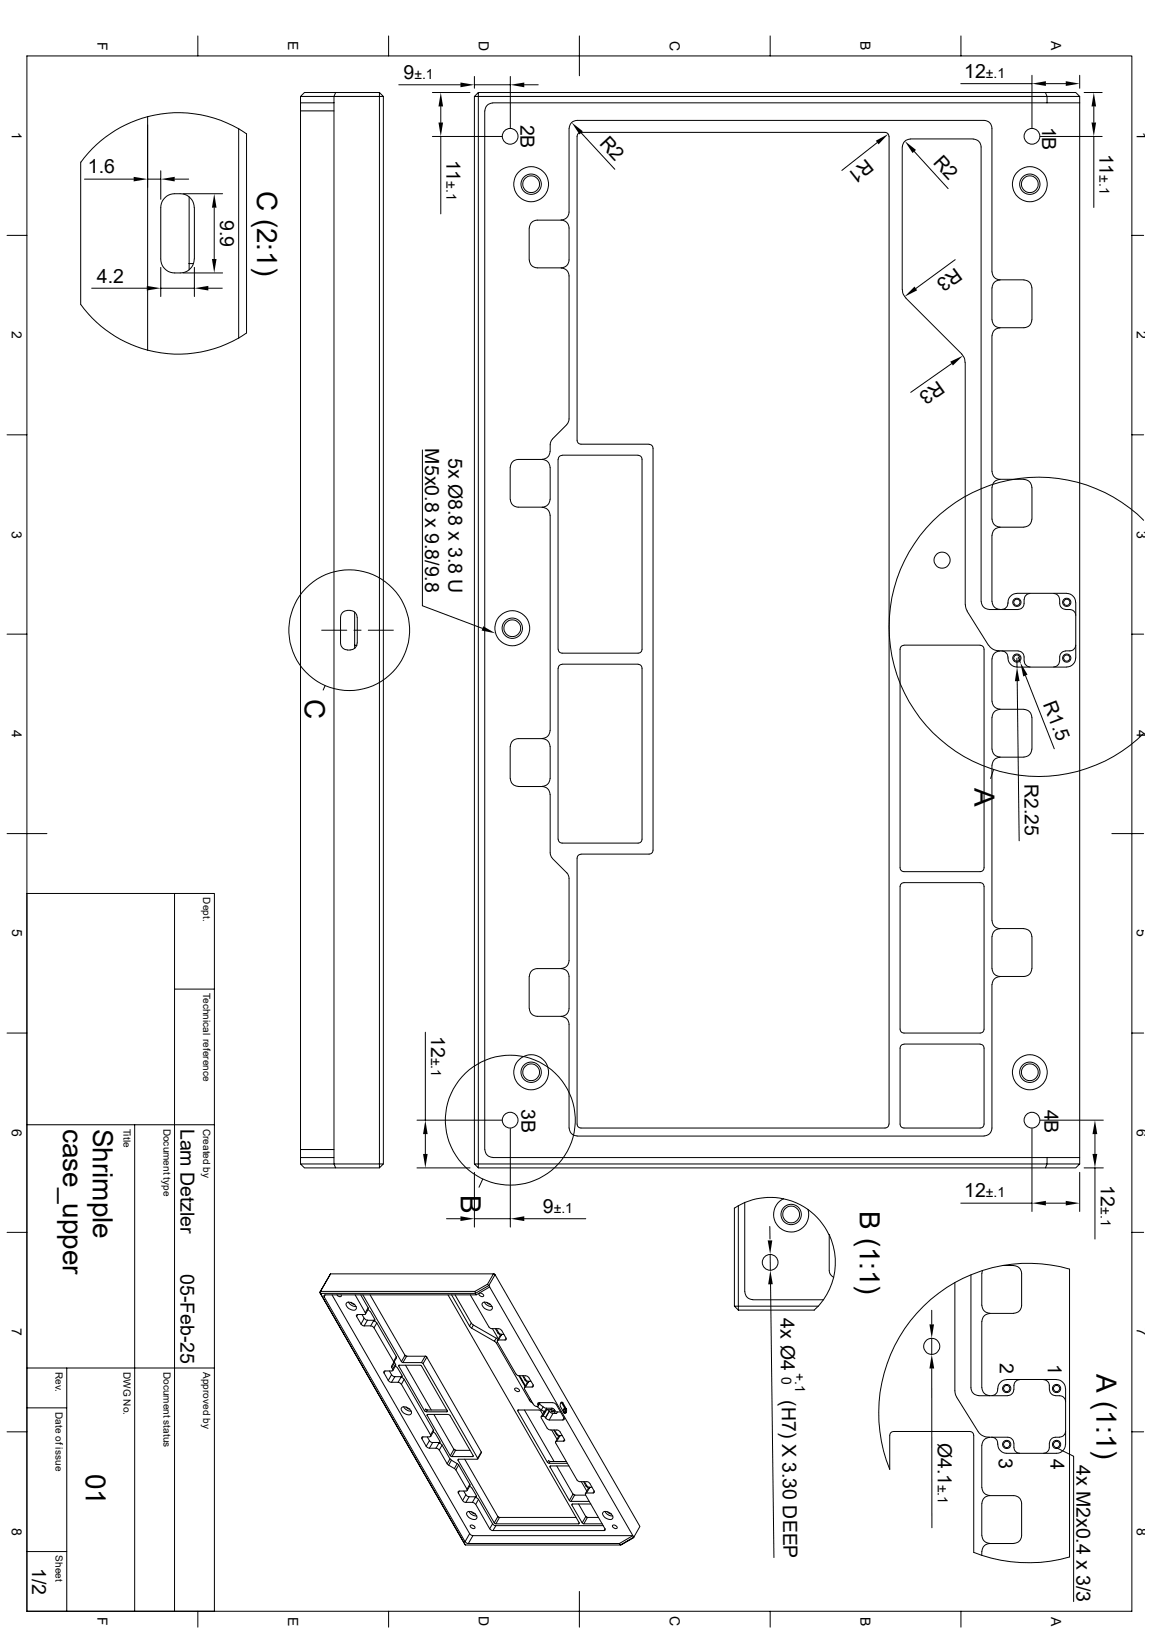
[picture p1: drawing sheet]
<svg xmlns="http://www.w3.org/2000/svg" width="297mm" height="420mm" viewBox="0 0 297 420" stroke-linecap="round" stroke-linejoin="round" font-family="sans-serif">
<g fill="none" stroke="#000" stroke-width=".26">
<path d="M6.9 14.4h285.2v401.4h-285.2zM51.1 9.3v5.1M100.3 9.3v5.1M122.4 19.7v3.1M131.7 19.7v13.4M149.5 9.3v10.3M198.8 9.3v5.1M248 9.3v5.1M266.3 19.4v13.7M278.6 19.4v3.4M38.1 30.1v60.3M61.6 33.2v54"/>
<path d="M77.6 24.9l1-1h8l-.4 1zM77.6 24.9v1.6h8.6M77.6 26.5v272.2M77.6 28.6h8.6M86.6 23.9h11.3M97.9 23.9l1 1h-1zM98.9 24.9v275.5M102.9 21.9h15.9M111.6 23.9h9.7M111.6 35.2h17.9M113.7 27.5v4.1M113.7 35.2v20"/>
<path d="M122.4 24.9l1-1v1zM122.4 24.9v275.5M122.4 21.9h9.3M123.4 23.9h146.4M125.1 28.6v268.1M127.2 26.5h143v-1.6h-146.8v275.5h146.8v-1.7h8.4v1.7M127.2 26.6a2.02 2.02 0 0 0-2.1 2M135.3 21.9h3.6M146.9 33.1v21.6a2.02 2.02 0 0 1-2.1 2.1M146.9 33.1a2.02 2.02 0 0 1 2-2h105.1a2.02 2.02 0 0 1 2 2v37.1a2.1 2.1 0 0 0 2.1 2h6.1M150 34.3l8.7 9.4M226.4 36.8l-9.1 7.2"/>
<path d="M235.9 39.1l8.8 9.6M247.9 21.6h18.4M268.5 35.2h15.9M269.8 23.9h7.8l1 1h-8.4zM269.9 21.6h5.1M270.2 26.5h8.4M278.6 24.9v273.8M279.8 23.9h4.6M282.3 27.5v4.1M282.3 35.2v18.4M20.8 41.8l.1 36.8a31.3 31.3 0 0 0 17.2 11.8M20.9 41.9a31.2 31.2 0 0 1 42.7-7.4v51.4l-2 1.3"/>
<path d="M21.8 46.2h12.7M38.1 46.2h3.4M41.5 44.1v7.3M45.1 46.2h3.6M47.2 50h10.2M48.8 50.8v18.8M50.1 53.6a3.6 3.6 0 0 0-3.6-3.6 4.1 4.1 0 0 0-4.6 1.9l-.4 1.7v13.2a3.6 3.6 0 0 0 3.6 3.6 4.1 4.1 0 0 0 4.6-1.9l.4-1.7M50.2 53.6v13.2M55.3 53.6v13.2M137.2 57.4l.7-.4 .7-.2h6.2a2.02 2.02 0 0 1 2.1 2v8.3a2.02 2.02 0 0 1-2.1 2h-6.2a2.02 2.02 0 0 1-2-2v-8.3l.2-.7zM1.8 60.7h5.1M23.7 74.4h14.2"/>
<path d="M41.5 69v7.5M41.5 74.4h8.7M47.2 70.4h10.2M48.8 68h1.2M50.2 69v7.5M53.8 74.4h3.6M144.8 69.2a2.02 2.02 0 0 1 2.1 2v36.9l-.2 .8-.4 .7M246.5 67l-10.2 7.5M258.1 72.3a2.1 2.1 0 0 0-2.1 2v8.3a2.02 2.02 0 0 0 2.1 2h6.1a2.02 2.02 0 0 0 2.1-2M264.2 72.3a2.02 2.02 0 0 1 2.1 2M266.3 74.3v8.3M292.1 60.7h3"/>
<path d="M61.6 87.2a31.5 31.5 0 0 1-23.5 3.2M245.6 93.9l-10.6 7.4M248.2 91.4a2.79 2.79 0 0 1 .8 2.1M248.2 91.4l-14.4-14.5a2.79 2.79 0 0 1-.9-2.2l-.1-36.8a2.1 2.1 0 0 1 2.1-2h16.3a2.1 2.1 0 0 1 2 2v117.3M249.1 93.5v62.5l.5 1.6M258.1 84.6a2.02 2.02 0 0 0-2.1 2.1v35a2.1 2.1 0 0 0 2.1 2h6.1M1.8 112.2h5.1M109 116.1v40.2l15.5 5.9M141.9 116.5a2.02 2.02 0 0 1-2 2M142.6 113.3l-.3 .3a4.2 4.2 0 0 0-.3 2.9M144 118.5v49.1M144.1 118.5l.3-.7 .7-.3h19.6l.7 .3 .3 .7-.1 49.6-.4 .3-.5 .2h-19.6l-.7-.3-.3-.7"/>
<path d="M146.3 109.6l-3.7 3.7M167.5 114.6h-17.6l-.5-.1-.4-.6 .1-79.2 .3-.4 .5-.1 79 .1 .5 .9v254.9l-.1 .5-.4 .4-79 .1-.5-.1-.3-.4-.1-69.4 .2-.4 .7-.4h17.6l.7-.3 .3-.7v-103.7l-.3-.7-.7-.3M292.1 112.2h3M139.9 130.9a2.02 2.02 0 0 1 2 2.1M141.9 120.6a2.02 2.02 0 0 0-2-2h-6.2a2.1 2.1 0 0 0-2 2v8.3a2.02 2.02 0 0 0 2 2h6.2M141.9 128.9a2.02 2.02 0 0 1-2 2M142 120.6v8.3M142 133v55.6M258.1 136.1a2.02 2.02 0 0 0-2.1 2v17.1a2.1 2.1 0 0 0 2.1 2.1M258.1 123.7a2.1 2.1 0 0 0-2.1 2.1v8.2a2.02 2.02 0 0 0 2.1 2M258.1 136.1h6.1M264.2 123.7a2.02 2.02 0 0 1 2.1 2.1"/>
<path d="M266.3 134a2.02 2.02 0 0 1-2.1 2M266.3 125.8v8.2M295.1 134.3a38.6 38.6 0 0 0-54.4 .2 38.6 38.6 0 0 0 0 54.5 38.6 38.6 0 0 0 54.4 .3M91.5 157.9v9.4M92.2 159.3a2.16 2.16 0 0 0-2.2-1.8 2.16 2.16 0 0 0-2.1 1.8v6.6a2.16 2.16 0 0 0 2.1 1.9 2.16 2.16 0 0 0 2.2-1.9M92.2 159.3v6.6M249.6 157.7l5.5 8.8M260.1 155.7l-.3 .9-.4 .4-.8 .3M262.4 153.2a2.34 2.34 0 0 0-2.3 2.5M262.4 153.1h12.9M264.3 154.7l-.1 1.6-.8 .8-.6 .2h-7.5a2.02 2.02 0 0 1-2.1-2.1M265.9 153.2l-.9 .2-.4 .4-.3 .9"/>
<path d="M271.9 153.2l.9 .2 .4 .4 .2 .9M273.5 154.7l.1 1.6 .6 .7 2.7 .6 .5 .4 .2 .8M275.3 153.2a2.31 2.31 0 0 1 2.3 2.2M277.6 155.4v14.4M1.8 163.7h5.1M83 162.6h6.5M83.9 177l-.5 1.1M91.4 162.6h1.8M91.5 166.5h.6M95 162.6h6.5M144 172.5v44.1M144.1 172.5l.3-.8 .7-.3h19.6l.7 .3 .3 .8-.1 44.6-.4 .4-.5 .1h-19.6l-.7-.3-.3-.7"/>
<path d="M232.6 166.8l.7-.3h19.6l.5 .2 .4 .3 .2 56.9-.2 .6-.4 .3-20.1 .2-.5-.2-.4-.3-.1-56.9zM255.1 166.5l1.1 1.1 1.5 .3M257.7 168l5.7 .1 .8 .9 .1 1.6M258.1 168a2.02 2.02 0 0 0-2.1 2.1v10.9a2.1 2.1 0 0 0 2.1 2h6.1M258.6 168l.8 .3 .4 .4 .3 .8M260.1 169.5a2.31 2.31 0 0 0 2.3 2.6M262.4 172.2h12.9M262.4 169.9l.1 2.3M262.5 175.8l.5 41.2M262.8 169.5l.5 1.5M264.3 170.6l.3 .8 .4 .5 .9 .2M264.6 174.3l7.5 19"/>
<path d="M273.4 170.6l-.2 .8-.4 .5-.9 .2M277.6 169.8a2.31 2.31 0 0 1-2.3 2.3M277.6 166.5l-.2 .8-.5 .4-2.7 .6-.6 .7-.1 1.6M292.1 163.7h3M141.9 192.7a2.02 2.02 0 0 0-2-2.1h-6.2a2.1 2.1 0 0 0-2 2.1v8.2a2.02 2.02 0 0 0 2 2l6.2 .1M141.9 188.6a2.02 2.02 0 0 1-2 2M142 192.7v8.2M256.4 198.6l-.7 2.3M258.1 183.1a2.1 2.1 0 0 0-2.1 2v8.2a2.02 2.02 0 0 0 2.1 2.1M264.2 183.1a2.02 2.02 0 0 1 2.1 2M264.2 195.4l-6.1 .1a2.02 2.02 0 0 0-2.1 2v40.1a2.1 2.1 0 0 0 2.1 2h6.1M266.3 193.3a2.02 2.02 0 0 1-2.1 2.1"/>
<path d="M266.3 185.1v8.2M1.8 215.1h10.3M139.9 203a2.02 2.02 0 0 1 2 2M141.9 200.9a2.02 2.02 0 0 1-2 2M142 205v15.5l.6 1.1 3.7 3.7 .5 1 .1 21.6a2.02 2.02 0 0 1-2.1 2M286.9 215.1h8.2M6.9 230.6h48.4v185.2M45 230.6v185.2M232.6 228.1l.7-.3h19.6l.5 .1 .4 .4 .2 37.3-.2 .5-.4 .4-20.1 .1-.5-.1-.4-.4-.1-37.3zM258.1 239.7a2.1 2.1 0 0 0-2.1 2v8.3a2.02 2.02 0 0 0 2.1 2h6.1a2.02 2.02 0 0 0 2.1-2M264.2 239.7a2.02 2.02 0 0 1 2.1 2M45 255.3h10.3"/>
<path d="M137.2 250.6l.7-.5 .7-.1h6.2a2.02 2.02 0 0 1 2.1 2v8.3a2.02 2.02 0 0 1-2.1 2h-6.2a2.02 2.02 0 0 1-2-2v-8.3zM258.1 252.1a2.02 2.02 0 0 0-2.1 2v37a2.02 2.02 0 0 1-2 2.1M266.3 241.7v8.3M1.8 266.6h5.1M109.8 266.4v22.7M144.8 262.3a2.02 2.02 0 0 1 2.1 2.1v26.7M233.3 269.5l-.7 .3-.3 .7v19.6l.3 .7 .7 .3h19.6l.8-.3 .3-.7v-19.6l-.3-.7-.8-.3M233.3 269.5h19.6M292.1 266.6h3M6.9 290.3h48.4M34.8 290.3v125.5M77.6 296.7h8.6"/>
<path d="M86.2 298.7v-273.8h11.7v275.5h-11.7v-1.7h-8.6v1.7M107.6 289.1h21.9M109.8 292.7v5.1M125.1 296.7a2.02 2.02 0 0 0 2.1 2h143M131.7 291.3v25.4M146.9 291.1a2.02 2.02 0 0 0 2 2.1M148.9 293.2h105.1M266.3 291.3v21.4M268.5 289.1h16.2M282.6 292.7v5.1M1.8 318.1h5.1M77.6 300.4h8.6l.4 1h-8z"/>
<path d="M86.6 301.4h11.3M97.9 300.4h1l-1 1zM107.6 301.4h13.7M115.2 314.5h3.6M122.4 300.4h1v1zM122.4 302.6v14.1M122.4 314.5h9.3M123.4 301.4h146.4M124.6 304.3l-1 2.1M135.3 314.5h15.9M189.5 311.7v25.4M190.5 311.2l-1 .6"/>
<path d="M190.5 311.1v26h-1l1 1M192.2 310.3a16.8 16.8 0 0 1 16.3 1.8M192.2 310.3l-1.7 .9M192.2 310.3v23.1M198.7 316.5v3.3M202.2 309.3a4.5 4.5 0 0 0-2.2 5.9 4.5 4.5 0 0 0 5.7 2.5 4.5 4.5 0 0 0 2.8-5.6M208.5 312.1a16.8 16.8 0 0 1 5.4 6.5M247.9 310.5h18.4M269.9 310.5h5.1M270.2 300.4h8.4l-1 1h-7.8zM278.6 302.6v10.1M279.8 301.4h4.9"/>
<path d="M282.6 301.4v18.4M292.1 318.1h3M82.7 333.3v.5zM82.7 333.8h40l.2 .4h-39M83.7 334.7l36.3 63.2 1.2-2.1M83.9 334.2l-.3 .1 .1 .4M83.9 334.2l-.2 .5M85.3 328.8l-2.8 4.7 37.6 65.2M85.3 328.8l-2.6 4.5h39.9M85.3 328.8h42l-1.5 2.6M85.7 334.2l35.5 61.6M87 334.2a.63 .63 0 0 0 .5 .4 .63 .63 0 0 0 .6-.3v-.1"/>
<path d="M89.5 336.2a1.77 1.77 0 0 1 2.4 1.6 1.59 1.59 0 0 1-2.3-.5l-.3-.8zM89.9 336l.6 .7 .6 .4 .8 .1M90.6 336.1l.4 .4 .6 .1M91.7 334.2l2.6 4.6M92 339.8l1.2 1.9M92.3 339.3l-.3 .1v.4M93.1 334.2l1.9 3.3M93.4 339.3l.6 .9M93.6 334.2l10 17.2M94.3 338.8l.1 .2-.3 .3h-1.8l-.3 .5M94.9 338.1l.6 .4M95 337.5v.4l-.7 1.2"/>
<path d="M95 337.5l-.7 1.3M95.5 334.2l9 15.6M95.6 338.5l1.1 1.9v.4l-.3 .1M115.6 334.2l33.9 58.8-.1 .3h-21.4l.9-1.7h19.8M116.5 334.2l4.7 8M117.4 334.2l4.2 7.3M121.4 334.2l4.8 8.4 .6 .3h1.9l.5 .2 1.4 2.3M122.6 333.3l3.2-1.9 .4 .4-3.5 2zM123.6 333.8a.8 .8 0 0 1 1.2 .7 .8 .8 0 0 1-1.2-.7zM124.6 336.2a1.77 1.77 0 0 1 2.4 1.6 1.59 1.59 0 0 1-2.3-.5l-.3-.8zM125 336l.5 .7 .6 .4 .9 .1M125.6 336.1l.5 .4 .5 .1"/>
<path d="M126.4 332.1l36.9 64.2h-41.3l-1.1 2.1h39M126.4 332.1l-.2-.3 1.6-2.8 37.3 65-1.5 2.7-.3-.4-3.4 2.1 .2 .3h-40l-.2-.2M126.4 332.1l-3.5 2.1M127.3 328.8l.5 .2zM190.5 338.1h19.7M192.2 333.4a2.02 2.02 0 0 0 2.1 2h18.2M198.8 323.7v4.1M198.8 330l.9 72M211.2 337.1l-1.1 1M215.1 329.6l-.8-.7-.3-1.1v-9.2a16.8 16.8 0 0 1-2.8 18.5h-20.7v1M238.3 337.1a38.5 38.5 0 0 1 37.7-9.6v74.3a38.5 38.5 0 0 1-24.7-1.2v-30.1l-.3-.8-.7-.3-20.2 .2-.4 .4-.1 .5v8.7a38.7 38.7 0 0 1 8.7-42.1zM240.5 338.2v3.6"/>
<path d="M246.4 331v27.9l.5 1.7M250.6 329v29.1a2.02 2.02 0 0 0 2 2.1h7.5l.8-.3 .5-.4 .2-.9M253.4 328.7v8.2M253.4 336.9a2.02 2.02 0 0 0 2 2M253.5 327.9l-.1 .8M258.8 326.6h2.8M261.6 326.6a2.02 2.02 0 0 1 2.1 2.1v8.2a2.02 2.02 0 0 1-2.1 2M261.6 339h-6.2a2.02 2.02 0 0 0-2 2M6.9 353.1h48.4M17.2 353.1v62.7M93.2 341.7l.3 .4 .5 .1M94 342.2h1.7"/>
<path d="M94 340.2l-.8 1.5M94 340.2l.4 .4 .5 .1M94.8 340.7l-.8 1.5M94.8 340.7h1.7M95.7 342.2l.5 .1 .3 .4M96.4 341l.5 .1 .3 .3M96.5 342.7l5.1 8.7 .7-1.3M96.5 340.7l-.8 1.5M96.7 340.7h-.2M97.2 341.4l5.1 8.7M97.2 341.4l-.7 1.3M99.1 354.3l1.1 2"/>
<path d="M99.4 353.9l-.3 .1v.3M100.2 356.3l.3 .3 .5 .1M100.5 353.8l.5 1M101 354.8l.4 .3 .5 .2M101 353.8h-1.6l-.3 .5M101 354.8l-.8 1.5M101.1 352.9l.2 .5M101.3 353.4l.1 .3-.3 .1M101.5 351.4l.1 .3M101.6 351.7l-.6 .9 .1 .3M101.8 351.4l.1 .3M102 352.6l.6 .5 1.2 1.9v.3l-.3 .2"/>
<path d="M102.1 352.1v.3l-.7 1.3M102.1 352.1l-.3-.4-.7 1.2M102.1 352.1l-.8 1.3M102.2 350.1l.1 .4M102.3 350.5l-.7 1.2M102.7 356.8l.5 .1 .3 .4M102.9 352.6l6.7 11.5 .3-.5 .3 .3M103 352.3l-.1 .3M103 352.3l5.8 .2 6.6 11.6M103.5 355.5l.5 .1 .3 .4M103.5 355.5l-.8 1.2h-1.7M103.5 355.5l.1-.2h-1.7l-.9 1.4"/>
<path d="M103.6 351.4l.4 .2M103.8 355.2l-.2 .1M104.3 356l-.7 1.3 7.5 13M104.3 356l7.5 13.1M104.4 349.7l.7 .4M104.5 349.8l.4 .2M104.5 349.8l-.9 1.6M104.6 352.3l6.7 11.6M108.8 351.7l.4 .2M109.2 351.9l14.1 24.4M109.7 350.1l.4 .2M109.7 350l-.9 1.7"/>
<path d="M110.2 350.3l-.3-.3h-5l-.9 1.7h4.8M110.2 350.3l14 24.4M110.2 350.3l-1 1.6M121.2 342.2l.5 .5M121.6 341.5l.6 .5M121.6 341.5l-.4 .7M122.2 342l-.5 .8 5.9 3.4M122.2 342l5.9 3.4M127.1 342.9l1.5 2.6M127.6 346.2l.5 .5M127.8 342.9l.7 1.2 .2-.2M128.1 345.4l.4 .3"/>
<path d="M128.1 345.4l-.5 .8M128.1 342.9l.6 1M128.1 346.7l8.6 14.7 .2-.3M128.4 346.3l4.7 8.3 .4 .3 .5 .1M128.4 346.3l-.3 .4M128.6 344.1l.3 .3 .5 .2M128.7 345.9l-.3 .1v.3M128.7 343.9l.3 .3 .5 .1M129.4 344.6l-.3 .1-.7 1.3M130 344.4h-.5l-.8 1.4h1.6M130.6 345.4v.3l-.3 .1M130.6 345.4l-.3 .4"/>
<path d="M132.8 358.4a.8 .8 0 0 1 1.2 .6 .8 .8 0 0 1-1.2-.6zM133.9 355l1.6 2.8M133.9 355h1.7M134.1 355l1.5 2.6M134.9 355l.6 1.2 .1-.2M135.1 355l.5 1M135.6 356.2l.3 .4 .5 .1M135.6 355.1l.8 .3 1.2 2.1-.3 .5M135.6 358l-.3 .1 .1 .3 2.3 4.1 .9 .5M135.6 356l.4 .4 .5 .1M135.6 358h1.7M136.4 356.7l-.3 .2-.8 1.2"/>
<path d="M136.4 356.7l-.8 1.3M136.5 356.5l-.1 .2M136.5 356.5h.5M137.6 357.5v.3l-.3 .1M240.5 353.2v41.1M240.5 345.4v4.1M253.4 341v17.1M253.4 358.1a2.02 2.02 0 0 0 2 2.1M259.8 356.1a2.51 2.51 0 0 0-2.4 2.8l-.6 1-.9 .3M259.8 356h12.9M263.2 356.1l-.9 .2-.4 .4-.2 .9v1M269.3 356.1l.8 .2 .5 .4 .2 .9v1"/>
<path d="M270.8 358.6l.3 .9 .4 .4 2.8 .6 .4 .4 .3 .8M272.7 356.1a2.31 2.31 0 0 1 2.3 2.3v14.4a2.39 2.39 0 0 1-2.3 2.3h-12.9a2.52 2.52 0 0 1-2.4-2.9l-.6-1-.9-.3M1.8 369.5h5.1M6.9 363.3h10.3M103.7 363.2a1.77 1.77 0 0 1 2.4 1.6 1.59 1.59 0 0 1-2.3-.5l-.3-.7zM104.1 363.1l.6 .6 .6 .4 .9 .1M104.8 363.1l.4 .4 .6 .1M108.9 371.3l1.1 2M109.1 370.8l-.3 .2 .1 .3M109.1 370.8h1.7M109.1 370.8l-.2 .5M109.6 364.1l.4 .2"/>
<path d="M110 373.3l.3 .3 .5 .1M110.2 365.3l6 10.4 .9-1.6M110.2 363.9h5.1M110.2 363.9l-.2 .5h5.3l.1-.3M110.3 370.8l.5 1M110.4 365.1l-.2 .2M110.8 371.8l.4 .4 .5 .1M110.8 371.8l-.8 1.5M111.1 370.3l.1 .4-.3 .1M111.7 372.3h1.7M111.7 372.3l-.9 1.5M111.8 369.6l.6 .4 1.1 2"/>
<path d="M111.8 369.1l.1 .3-.7 1.3M111.8 369.1l-.7 1.2M112 365l5.1 9.1M112.5 373.8l.5 .1 .3 .3M113.2 372.5l.5 .1 .4 .4M113.2 372.5l-.7 1.3h-1.7M113.4 374.2l2 3.6M113.4 372.3l-.2 .2M113.5 372v.3l-.3 .1M113.6 372.2l-.2 .1M114.1 373l2 3.5M114.1 373l-.7 1.2"/>
<path d="M115.4 377.8l.3 .3M115.4 364.1l-.1 .2M115.7 365h-5.3l-.2 .3M115.7 365.1l.4 .1 6 10.5-.1 .2M116.1 376.5l-.7 1.3M116.2 376.5l.3 .4M116.2 375.7l.4 .2M116.5 376.9l-.7 1.2 1.5 .9M116.5 376.9l1.5 .8M116.6 375.9h5.4M117.1 373.9l.6 .4M117.2 374.1l.4 .2"/>
<path d="M117.3 379l.3 .3M117.6 379.3l2.9 5M118 377.7l-.7 1.3M118 377.7l.4 .4M118.4 376.6l-.2 .3M118.4 378.1l2.8 5M118.4 378.1l-.8 1.2M119.9 376.6l8.6 14.8M121.3 374.3h-3.7l-1 1.6M122.1 375.7l-.1 .2M123.1 376.6h-4.7l-.2 .3 9.4 16.1M123.3 376.3l-.2 .3"/>
<path d="M124.2 374.7l-.9 1.8M124.2 374.7l-.9 1.6M133.6 364.1l7.7 13.3M133.8 363.9l-.2 .2M133.8 363.9h5.4l.3 .2M135.3 363.9l7.7 13.3M136.6 361.4l.3 .4M137 361.8l.5 .4M137.1 361.5l-.1 .3M138.7 363h-.2l1.2 .9M138.9 362.5v.1M138.9 362.6l-.2 .4"/>
<path d="M139.1 362l-.3 .2v.3M139.1 362l4.1 .2 .4 .3 1.9 3.4-.3 .6M139.1 362l-.2 .5M139.2 362.3l1 .8-.5 .8M139.2 362l-.3 .6M139.4 362l-.5 .9M139.5 364.1l.5 .9M139.7 363.9l1 .3-.3 .2-.7 1.2M140 365.5l-.3 .1v.4l1.6 2.7 .6 .3 1.8 .1M140.1 365.5l.7 .3M140.1 363.1l1 .3M140.8 365.8v.1"/>
<path d="M140.8 365.9l.4 .4 .5 .1M141.1 363.4l-1 2.1M141.1 363.4h1.4M141.1 363.8l.6 .4M141.3 377.4l.4 .2M141.7 366.5h3.5M141.7 364.2l-.9 1.6M141.7 364.2h.1M141.8 364.2l.4 .4 .5 .1M141.8 364.2l-1 1.7M141.9 377.1l-.3-.2-.3 .5M141.9 378.6l5 8.7"/>
<path d="M142.1 378.4l-.2 .2M142.2 363.8l.7 .4M142.4 369.1l1.4 2.4M142.5 363.4l.6 .4M142.5 363.4l-.3 .4h-1.1l-1 1.7M142.9 364.2l.1 .2M142.9 369.1l.7 1.1M143 364.4l.6 .4M143.1 363.8l.1 .3M143.1 363.8l-.2 .4M143.1 369.1l.6 .9-.1 .2M143.2 364.1l.6 .3"/>
<path d="M143.2 364.1l-.2 .3M143.6 370.2l.3 .3 .5 .2M143.6 364.8h-.9l-1 1.7M143.7 369.1l.7 .3 1.3 2.1M143.7 372l-.3 .1v.3l5.5 9.5 .3 .4 .5 .1M143.7 378.3l4.2 7.3M143.7 370l.4 .4 .5 .1M144.4 370.7l-.3 .1-.7 1.3M144.7 364.4h-.9l-.2 .4M144.8 361.9l.1 .1M144.9 362h.3M144.9 362l.9 1.6"/>
<path d="M145.1 370.5h-.6l-.8 1.4h1.7l.3-.4M145.2 362l-.1-.1a.84 .84 0 0 0-.4 1.2l.8 1.5M145.2 362l.9 1.6M145.4 364.4h.1M145.5 364.4h.1M145.5 364.4v.2M145.5 364.4v.1M145.5 364.6l.2 .2 .3-.2M145.5 363.6l-.2 .3M145.6 365.9v.4l-.4 .1M145.6 363.8l-.3 .2 .2 .4M145.7 371.5v.3l-.3 .1"/>
<path d="M145.8 364.6l-.2 .1M145.8 364.6h.2M145.8 363.5l-.2 .3 .3-.1M145.8 363.4l-.2 .2M145.8 363.6v.8M145.8 364.4v.2M145.8 364.4h.3M145.8 363.6h.3M146 364.1h-.3l.2 .3M146.1 363.6v.8M146.1 377.2h-4.1l-.3 .5h4.7M146.1 364.4l-.1 .2"/>
<path d="M146.8 378.3h-4.7l-.2 .3M246.9 360.6l5.5 8.9a3.1 3.1 0 0 0 2.7 1.4l5.3 .1 1 .6 .2 .8M253.4 373v10.9M255.4 371a2.02 2.02 0 0 0-2 2M261.7 372.4v1.1l.2 .9 .4 .4 .9 .3M270.8 372.4v1.1l-.2 .9-.5 .4-.8 .3M272.5 373.6l4.6 2.2v37.5M275 369.4l-.3 .8-.4 .4-2.8 .6-.4 .4-.3 .8M292.1 369.5h3M118.3 385.3l1.1 2M118.5 384.9l-.3 .1 .1 .3M119.4 387.3l.3 .3 .5 .1"/>
<path d="M119.7 384.8l.5 1M120.1 397.9l.3 .3 .5 .2M120.2 385.8l.4 .3 .5 .1M120.2 384.8h-1.7l-.2 .5M120.2 385.8l-.8 1.5M120.5 384.3l.1 .4-.3 .1M120.6 390.2a1.77 1.77 0 0 1 2.4 1.6 1.59 1.59 0 0 1-2.3-.5l-.3-.7zM121 390.1l.6 .7 .6 .3 .9 .1M121.1 386.3h1.7M121.1 386.3l-.9 1.4M121.2 383.6l.6 .4 1.1 2v.3l-.3 .2M121.2 395.8l.3 .4 .5 .1"/>
<path d="M121.2 383.1l.1 .3-.7 1.3M121.2 383.1l-.7 1.2M121.4 393.7a.8 .8 0 0 1 1.2 .7 .8 .8 0 0 1-1.2-.7zM121.7 390.1l.4 .5 .6 .1M121.9 387.8l.5 .1 .3 .3M122.6 386.5l.5 .1 .4 .4M122.6 386.5l-.7 1.2h-1.7M122.8 386.3l-.2 .2M123 386.2h-.2M123.5 387l-.7 1.2 3.6 6.3M123.5 387l3.6 6.3M126.4 394.5l.3 .4 .6 .1"/>
<path d="M127.1 393.3l.4 .3 .5 .1M127.1 393.3l-.7 1.2M127.2 395h28.7M127.6 393l.3 .2M128 393.7h27.7M128 393.7l-.8 1.3M128.4 391.3l.6 .4M128.5 391.4l.4 .2M128.5 391.4l-.9 1.6M146.9 387.3l.4 .2M147.7 388.2l-.1 .2M147.8 385.5l.6 .4"/>
<path d="M147.9 385.6l.4 .2M147.9 385.6l-1 1.7M149.3 388.2l1.9 3.2-1 1.6M149.4 393l-.1 .2M149.7 382.4l2.2 .1 1.4 2.3M150 382.4l1.4 2.4M150.3 393l.4 .2M150.6 382.4l.7 1.2 .1-.2M150.8 382.4l.6 1M151.1 391.3l.7 .4M151.1 385.9h-2.8l-.9 1.6h4.7M151.2 391.4l.4 .2"/>
<path d="M151.3 383.6l.3 .3 .5 .1M151.4 385.3l-.3 .1v.4l5 8.7M151.4 383.4l.3 .3 .5 .1M151.4 385.3h1.7M151.6 391.6l-.9 1.7h4.7M151.6 391.6h2.9M152.1 384l-.3 .2-.7 1.2M152.1 384l-.7 1.3M152.2 383.8l-.1 .2M152.2 383.8h.6M152.5 388.2h-4.8l-.1 .2 2.6 4.6M153.3 384.8l.1 .3-.3 .2"/>
<path d="M153.3 384.8l-.2 .5M155.7 390.2a1.77 1.77 0 0 1 2.4 1.6 1.59 1.59 0 0 1-2.3-.5l-.3-.7zM156.1 394.5l.1 .4-.3 .1M156.1 390.1l.6 .7 .6 .3 .9 .1M156.1 394.5l-.2 .5M156.8 390.1l.4 .5 .6 .1M158.1 393.7a.8 .8 0 0 1 1.2 .7 .8 .8 0 0 1-1.2-.7zM160.1 398.7l3.5-2zM253.4 388v8.3M253.4 396.3a2.02 2.02 0 0 0 2 2M253.4 388a2.02 2.02 0 0 1 2-2h6.2a2.02 2.02 0 0 1 2.1 2v8.3a2.02 2.02 0 0 1-2.1 2l-6.2 .1M253.4 383.9a2.02 2.02 0 0 0 2 2.1"/>
<path d="M255.4 398.4a2.02 2.02 0 0 0-2 2M6.9 400.4h10.3M51.1 415.8v4.1M100.3 415.8v4.1M149.5 410.7v9.2M198.8 415.8v4.1M248 415.8v4.1M253.4 400.4v1"/>
<circle cx="131.7" cy="35.2" r="2.03"/>
<circle cx="266.3" cy="35.2" r="2.03"/>
<circle cx="137.1" cy="47.5" r="2.16"/>
<circle cx="137.1" cy="47.5" r="4.5"/>
<circle cx="137.1" cy="47.5" r="2.62"/>
<circle cx="265.8" cy="47.5" r="2.16"/>
<circle cx="265.8" cy="47.5" r="4.5"/>
<circle cx="265.8" cy="47.5" r="2.62"/>
<circle cx="243.1" cy="144.6" r="2.07"/>
<circle cx="262.4" cy="155.5" r=".8"/>
<circle cx="262.4" cy="155.4" r="1.06"/>
<circle cx="275.3" cy="155.5" r=".8"/>
<circle cx="275.3" cy="155.4" r="1.06"/>
<circle cx="90.1" cy="162.6" r="15.6"/>
<circle cx="132.2" cy="162.1" r="2.62"/>
<circle cx="132.2" cy="162.1" r="4.5"/>
<circle cx="132.2" cy="162.1" r="2.16"/>
<circle cx="262.4" cy="169.8" r=".8"/>
<circle cx="262.4" cy="169.8" r="1.06"/>
<circle cx="275.3" cy="169.8" r=".8"/>
<circle cx="275.3" cy="169.8" r="1.06"/>
<circle cx="137.1" cy="276.7" r="2.62"/>
<circle cx="137.1" cy="276.7" r="2.16"/>
<circle cx="137.1" cy="276.7" r="4.5"/>
<circle cx="265.8" cy="276.7" r="2.62"/>
<circle cx="265.8" cy="276.7" r="4.5"/>
<circle cx="265.8" cy="276.7" r="2.16"/>
<circle cx="131.7" cy="289.1" r="2.03"/>
<circle cx="131.7" cy="289.1" r="16.8"/>
<circle cx="266.3" cy="289.1" r="2.03"/>
<circle cx="204.2" cy="313.4" r="2.62"/>
<circle cx="204.2" cy="313.4" r="2.16"/>
<circle cx="198.8" cy="325.8" r="2.03"/>
<circle cx="240.5" cy="347.5" r="2.07"/>
<circle cx="259.8" cy="358.4" r=".8"/>
<circle cx="259.8" cy="358.4" r="1.06"/>
<circle cx="272.7" cy="358.4" r=".8"/>
<circle cx="272.7" cy="358.4" r="1.06"/>
<circle cx="142.4" cy="364.2" r=".21"/>
<circle cx="259.8" cy="372.8" r=".8"/>
<circle cx="259.8" cy="372.8" r="1.06"/>
<circle cx="272.7" cy="372.8" r=".8"/>
<circle cx="272.7" cy="372.8" r="1.06"/>
</g>
<g fill="#000">
<path d="M113.7 23.9l.6 3.6h-1.1zM113.2 31.6h1.1l-.6 3.6zM118.8 21.3l3.6 .6-3.6 .6zM131.7 21.9l3.6-.6v1.2zM147.5 31.6l2.9 2.3-.8 .8zM226 36.3l3.2-1.7-2.5 2.7zM233.5 36.4l2.9 2.3-.9 .8zM266.3 21.6l3.6-.6v1.2zM275 21l3.6 .6-3.6 .6zM282.3 23.9l.6 3.6h-1.2zM281.7 31.6h1.2l-.6 3.6zM34.5 45.6l3.6 .6-3.6 .6z"/>
<path d="M41.5 46.2l3.6-.6v1.2zM55.3 50l.6 3.6h-1.2zM37.9 73.8l3.6 .6-3.6 .6zM50.2 74.4l3.6-.6v1.2zM54.7 66.8h1.2l-.6 3.6zM236 74l.7 .9-3.3 1.7zM245.2 93.3l3.3-1.5-2.6 2.5zM124.7 161.6l3.1 1.8-3.5-.7zM262.5 172.2l.6 3.6h-1.2zM263.3 171l1.9 3.1-1.1 .5zM109.2 297.8h1.2l-.6 3.6zM109.8 289.1l.6 3.6h-1.2z"/>
<path d="M282.6 289.1l.6 3.6h-1.3zM281.9 297.8h1.3l-.6 3.6zM118.8 313.9l3.6 .6-3.6 .6zM131.7 314.5l3.6-.6v1.2zM266.3 310.5l3.6-.6v1.2zM275 309.9l3.6 .6-3.6 .6zM198.1 320.1h1.2l-.5 3.6zM198.8 327.8l.6 3.6-1.2 .1zM239.9 341.8h1.1l-.5 3.6zM240.5 349.5l.6 3.7h-1.2z"/>
</g>
<g font-size="7.2">
<text x="66.3" y="49.2" transform="rotate(90 66.3 49.2)">C (2:1)</text>
<text x="78.7" y="180.4" transform="rotate(90 78.7 180.4)">C</text>
<text x="251.5" y="203.5" transform="rotate(90 251.5 203.5)">A</text>
<text x="16.2" y="291.3" transform="rotate(90 16.2 291.3)">case_upper</text>
<text x="23.9" y="291.3" transform="rotate(90 23.9 291.3)">Shrimple</text>
<text x="118.9" y="308.4" transform="rotate(90 118.9 308.4)">B</text>
<text x="221.9" y="312.6" transform="rotate(90 221.9 312.6)">B (1:1)</text>
<text x="283" y="354.6" transform="rotate(90 283 354.6)">A (1:1)</text>
<text x="22.1" y="380.4" transform="rotate(90 22.1 380.4)">01</text>
</g>
<g font-size="5">
<text x="104.1" y="20.4">9</text>
<text x="248.8" y="20.1">12</text>
<text x="134.3" y="32.2" transform="rotate(90 134.3 32.2)">2B</text>
<text x="268.9" y="32.7" transform="rotate(90 268.9 32.7)">1B</text>
<text x="115.2" y="41.4" transform="rotate(90 115.2 41.4)">11</text>
<text x="154.6" y="37.1" transform="rotate(47 154.6 37.1)">R2</text>
<text x="223.6" y="40.8" transform="rotate(142 223.6 40.8)">R1</text>
<text x="283.8" y="39.7" transform="rotate(90 283.8 39.7)">11</text>
<text x="22.7" y="44.7">1.6</text>
<text x="240.6" y="42.1" transform="rotate(48 240.6 42.1)">R2</text>
<text x="56.8" y="56.7" transform="rotate(90 56.8 56.7)">9.9</text>
<text x="246.5" y="68.8" transform="rotate(144 246.5 68.8)">R3</text>
<text x="25" y="72.9">4.2</text>
<text x="242.1" y="98.1" transform="rotate(145 242.1 98.1)">R3</text>
<text x="109.7" y="115.7" transform="rotate(90 109.7 115.7)">M5x0.8 x 9.8/9.8</text>
<text x="115.8" y="118.2" transform="rotate(90 115.8 118.2)">5x Ø8.8 x 3.8 U</text>
<text x="269.1" y="181.7" transform="rotate(69 269.1 181.7)">R1.5</text>
<text x="264.4" y="202.3" transform="rotate(89 264.4 202.3)">R2.25</text>
<text x="111.3" y="267.3" transform="rotate(90 111.3 267.3)">12</text>
<text x="134.6" y="286.2" transform="rotate(90 134.6 286.2)">3B</text>
<text x="269.5" y="286.4" transform="rotate(90 269.5 286.4)">4B</text>
<text x="46.6" y="291.3" transform="rotate(90 46.6 291.3)">Lam Detzler</text>
<text x="284.1" y="305.9" transform="rotate(90 284.1 305.9)">12</text>
<text x="248.8" y="309">12</text>
<text x="140.1" y="313">9</text>
<text x="46.6" y="328.8" transform="rotate(90 46.6 328.8)">05-Feb-25</text>
<text x="201.4" y="340.3" transform="rotate(89 201.4 340.3)">4x Ø4</text>
<text x="258" y="351.9" transform="rotate(90 258 351.9)">2</text>
<text x="270.4" y="352.1" transform="rotate(90 270.4 352.1)">1</text>
<text x="201.8" y="361.4" transform="rotate(89 201.8 361.4)">(H7) X 3.30 DEEP</text>
<text x="242.1" y="372.4" transform="rotate(90 242.1 372.4)">Ø4.1</text>
<text x="257.8" y="376.3" transform="rotate(90 257.8 376.3)">3</text>
<text x="271.1" y="376.5" transform="rotate(90 271.1 376.5)">4</text>
<text x="277.8" y="378" transform="rotate(90 277.8 378)">4x M2x0.4 x 3/3</text>
<text x="8.3" y="404.6" transform="rotate(90 8.3 404.6)">1/2</text>
</g>
<g font-size="3.6">
<text x="25.1" y="10.8" transform="rotate(90 25.1 10.8)">F</text>
<text x="74.4" y="10.7" transform="rotate(90 74.4 10.7)">E</text>
<text x="123.6" y="10.5" transform="rotate(90 123.6 10.5)">D</text>
<text x="172.8" y="10.5" transform="rotate(90 172.8 10.5)">C</text>
<text x="222.1" y="10.7" transform="rotate(90 222.1 10.7)">B</text>
<text x="271.3" y="10.7" transform="rotate(90 271.3 10.7)">A</text>
<text x="106.9" y="20.4">±.1</text>
<text x="254.4" y="20.1">±.1</text>
<text x="3.1" y="34" transform="rotate(90 3.1 34)">1</text>
<text x="293.4" y="34" transform="rotate(90 293.4 34)">1</text>
<text x="115.2" y="46.8" transform="rotate(90 115.2 46.8)">±.1</text>
<text x="283.8" y="45.1" transform="rotate(90 283.8 45.1)">±.1</text>
<text x="3.1" y="85.5" transform="rotate(90 3.1 85.5)">2</text>
<text x="293.4" y="85.5" transform="rotate(90 293.4 85.5)">2</text>
<text x="3.1" y="136.9" transform="rotate(90 3.1 136.9)">3</text>
<text x="293.4" y="136.9" transform="rotate(90 293.4 136.9)">3</text>
<text x="3.1" y="188.4" transform="rotate(90 3.1 188.4)">4</text>
<text x="293.4" y="188.4" transform="rotate(90 293.4 188.4)">4</text>
<text x="3.1" y="239.9" transform="rotate(90 3.1 239.9)">5</text>
<text x="293.4" y="239.9" transform="rotate(90 293.4 239.9)">5</text>
<text x="111.3" y="272.9" transform="rotate(90 111.3 272.9)">±.1</text>
<text x="3.1" y="291.3" transform="rotate(90 3.1 291.3)">6</text>
<text x="293.4" y="291.3" transform="rotate(90 293.4 291.3)">6</text>
<text x="254.4" y="309">±.1</text>
<text x="284.1" y="311.5" transform="rotate(90 284.1 311.5)">±.1</text>
<text x="142.9" y="313">±.1</text>
<text x="3.1" y="342.8" transform="rotate(90 3.1 342.8)">7</text>
<text x="293.4" y="342.8" transform="rotate(90 293.4 342.8)">7</text>
<text x="201.7" y="355.5" transform="rotate(89 201.7 355.5)">0</text>
<text x="205.1" y="354.3" transform="rotate(89 205.1 354.3)">+.1</text>
<text x="242.1" y="383.1" transform="rotate(90 242.1 383.1)">±.1</text>
<text x="3.1" y="394.3" transform="rotate(90 3.1 394.3)">8</text>
<text x="293.4" y="394.3" transform="rotate(90 293.4 394.3)">8</text>
<text x="25.1" y="417.3" transform="rotate(90 25.1 417.3)">F</text>
<text x="74.4" y="417.2" transform="rotate(90 74.4 417.2)">E</text>
<text x="123.6" y="417.1" transform="rotate(90 123.6 417.1)">D</text>
<text x="172.8" y="417.1" transform="rotate(90 172.8 417.1)">C</text>
<text x="222.1" y="417.2" transform="rotate(90 222.1 417.2)">B</text>
<text x="271.3" y="417.2" transform="rotate(90 271.3 417.2)">A</text>
</g>
<g font-size="2.6">
<text x="52.5" y="231.6" transform="rotate(90 52.5 231.6)">Dept.</text>
<text x="52.5" y="256.3" transform="rotate(90 52.5 256.3)">Technical reference</text>
<text x="31.9" y="291.3" transform="rotate(90 31.9 291.3)">Title</text>
<text x="42.2" y="291.3" transform="rotate(90 42.2 291.3)">Document type</text>
<text x="52.5" y="291.3" transform="rotate(90 52.5 291.3)">Created by</text>
<text x="14.4" y="354.1" transform="rotate(90 14.4 354.1)">Rev.</text>
<text x="31.9" y="354.1" transform="rotate(90 31.9 354.1)">DWG No.</text>
<text x="42.2" y="354.1" transform="rotate(90 42.2 354.1)">Document status</text>
<text x="52.5" y="354.1" transform="rotate(90 52.5 354.1)">Approved by</text>
<text x="14.4" y="364.4" transform="rotate(90 14.4 364.4)">Date of issue</text>
<text x="14.4" y="401.4" transform="rotate(90 14.4 401.4)">Sheet</text>
</g>
</svg>
